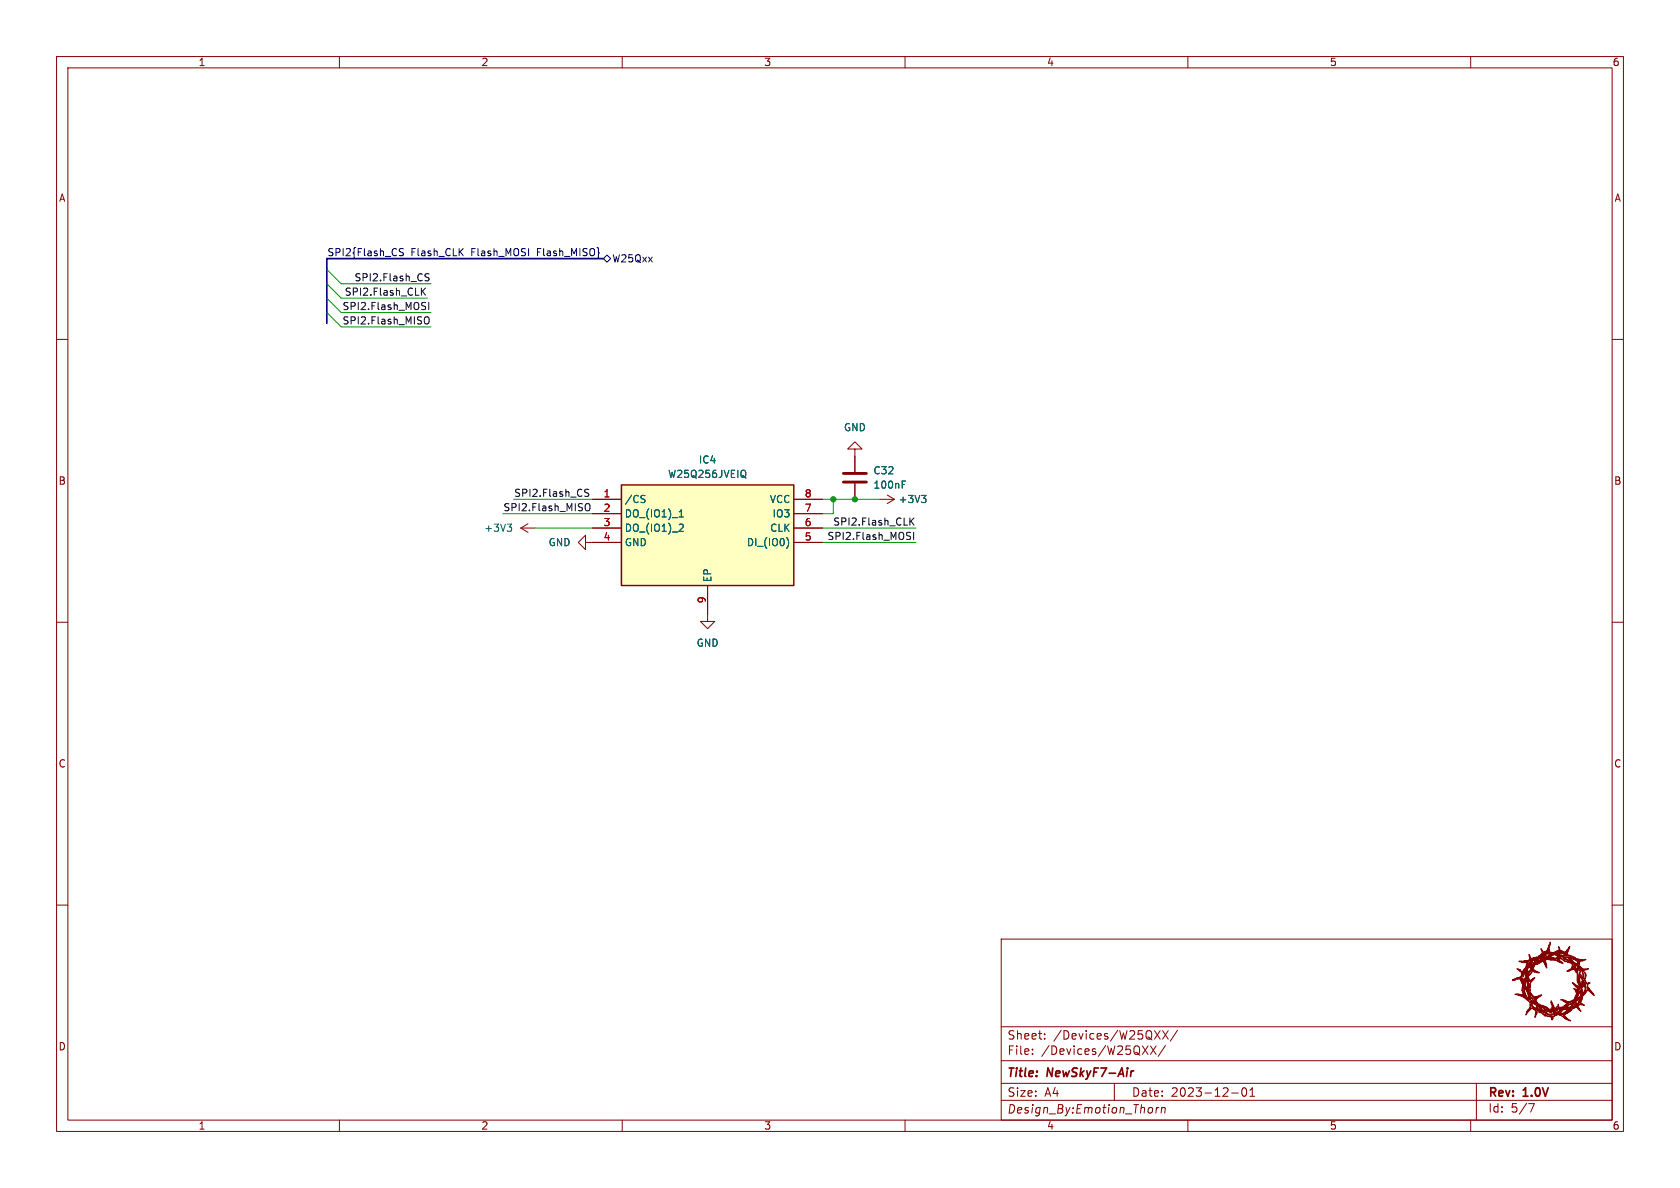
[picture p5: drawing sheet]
<svg xmlns="http://www.w3.org/2000/svg" width="297mm" height="210mm" viewBox="0 0 297 210" stroke-linecap="round" stroke-linejoin="round" font-family="sans-serif">
<g fill="none" stroke="#840000" stroke-width=".18">
<path d="M10 10h277v190h-277zM12 12h273v186h-273zM60 10v2M110 10v2M160 10v2M210 10v2M260 10v2M10 60h2M285 60h2M151.1 79.4h1.3l-1.3-1.3-1.2 1.3h1.2v4M92.1 93.3l1.2 .8M92.1 93.3h2.5"/>
<path d="M93.3 92.6l-1.2 .7M103.5 95.9v-1.3l-1.3 1.3 1.3 1.3v-1.3h6.4M104.8 88.3h5.1M104.8 93.3h5.1M104.8 90.8h5.1M140.3 88.3h5.1M140.3 93.3h5.1M140.3 90.8h5.1M140.3 95.9h5.1M151.1 85.5v2.8M155.6 88.3h2.5M156.8 87.5l1.3 .8"/>
<path d="M158.1 88.3l-1.3 .7M10 110h2M125.1 103.5v6.4h1.3l-1.3 1.2-1.3-1.2h1.3M285 110h2M10 160h2M285 160h2M177 166h108v32h-108zM60 198v2M110 198v2M160 198v2M177 194.5h108M177 191.5h108"/>
<path d="M177 187.5h108M177 181.5h108M182.5 186.3v.1M182.5 185.5v.1M184.7 183.6v.1M184.7 182.8v.1M197 191.5v3M202 184.9l1 1.5M203 184.9l-1 1.5M203.4 184.9l1 1.5M203.7 195.8l.1 .3-.2 .5M204.1 182.2l1 1.5"/>
<path d="M204.4 184.9l-1 1.5M204.5 195.8l-.2 1M204.9 195.8h-.3l-.2 .3M205.1 182.2l-1 1.5M205.4 195.9l.2-.1h.4l-.1 1M205.4 195.8l-.1 1M205.5 182.2l1 1.5M206 184.8l-1.3 2M206.5 182.2l-1 1.5M208.2 182.1l-1.3 2M210 198v2M217.7 193.2h1.2"/>
<path d="M219.7 192.4l.2-.1a.81 .81 0 0 1 .6 .6 .81 .81 0 0 1-.3 .8l-.2 .1a.81 .81 0 0 1-.3-1.4zM221 193.8h.8M221 192.7l.4-.4v1.5M260 198v2M261 191.5v6.5M270.2 195.1h1l-.6 1.5"/>
</g>
<path d="M200.4 189.3l-.4 .1" fill="none" stroke="#840000" stroke-width=".3"/>
<g fill="#840000" stroke="#840000" stroke-width=".18">
<path d="M276 179.5l.9 .6-.5-.7 .5-.2-.4 .3 1.2 1-.8-.3h.2h.1a1.56 1.56 0 0 1-1.2-.7z"/>
<path d="M273.5 179.7h.9v.5l.2-.2-.2 .3a.61 .61 0 0 0-.9-.6z"/>
<path d="M270.3 178.3h.1a.71 .71 0 0 1 1 .3l.3 .3-.1 .5 .1-.5-.1 .1-.1 .8-.1 .1 .1-1.2-.4-.3-.3-.1-.2 .1-.9 1 .2-.6a.5 .5 0 0 0 .6-.4l-.6 .4z"/>
<path d="M276.3 169.2h.2l-.1 .2 .2 .1v-.2l.2 .2v.1h.3v.1l.5 .1-.3-.4 1.1 1.9 .4 .3a.75 .75 0 0 0-.1-.9l.4 .3 .2 .5h.3l-.5-.5 .5 .3-.1-.3-1-.6-.1-.1h-.1l.2 .3v.1l.2 .8-.4-1-.7-1.1h.1l.4 .6 .6 .4 .2-.1v-.3a2.92 2.92 0 0 0-2.3-.7 2.41 2.41 0 0 1 2.4 .8l-.1 .4 .2 .1a1.64 1.64 0 0 0 1.8 .7l-.6 .2h-.2l.3-.1h-.4v.1h-.1l.1 .2-.3-.1a.48 .48 0 0 1-.5 0 .48 .48 0 0 1-.2-.6l-.1 .5 .1 .9a3.2 3.2 0 0 0 .4 1.9l-.3 .2-.7-.4 .7 .8 .5-.8h.4v-.2h.2l-.2-.1-.1 .2h-.1l.1-.3-.2 .4h-.1l.1-.6h.2h-.2v-.2l-.3-.6a1.62 1.62 0 0 1 .7 1.1h.1a1.91 1.91 0 0 1-.3 2l.8-.8 .9 .7-.9-1-.1-.1 .3 .2-.3-.2 .1-.1 1.1 1.5-1.1-1-.8 1 .3-1.5 .1 .1-.1-.1a.32 .32 0 0 0-.4 0 .32 .32 0 0 0-.1 .4l.1 .4a3.2 3.2 0 0 1-.3 2l.5 .3h-.2a.61 .61 0 0 0-.9 .3l.6 .9-.7-.7 .4 .4-.2-.4-.3-.1-.7 .3-.4 .5-.6 .3 .6-.4 .5-.6a.35 .35 0 0 0 .5-.3l-.4 .3-.1-.1 .1-.1-.1 .1a.44 .44 0 0 1 .7 0l-.1-.3 .2 .1a.72 .72 0 0 1 .9-.2l-.6-.4-.2 .5h-.3l-.3-.4 .1-.1-.1-.1h.2l.2 .5 .2-.5a.64 .64 0 0 0 .7-.8l-.1-1.4-.1 .8a1.51 1.51 0 0 1-.2 1.3v-.1l-.3 .2 .3-.3 .1-.6-.3 .3h.2l-.7 .6h-.2l.7-.6-1.6 .8-.9 .7 1.8-.9a3.6 3.6 0 0 1-2.3 2.2l-.3-.1 .5 .1-.6-.2v.2l.3 .2h-.2a1.27 1.27 0 0 0-1.2 .3l1.8-1.4-.5 .7 .6-.1a.73 .73 0 0 1 .8-.3h-.4l.4-.3 .1 .2v-.2l.2 .1v-.3l.4-.7a.82 .82 0 0 0-.9 .4l-.3 .1 .9 .1-1.3 .2-.8-.1-.1-.1h.9h-.9v-.6l.1 .6a1.43 1.43 0 0 0 1.3-.8l-.7-.5 .9 .6 .3-.2h-.3l-1.2-.5h.5l1.1 .4 .5-.3 .4 .1 .1-.3-.2 .2h-.3l.3-.2h.3h-.3l.1-.2 .4 .1v-.1a.63 .63 0 0 0 .6-.4 .63 .63 0 0 0-.1-.7l-.5 1.1 .7-1.4a.59 .59 0 0 1 .7-.6v-.1h-.2l.2-.2a1.94 1.94 0 0 0-1.2 1.4l-.4 .9h-.2l.5-.9v-.2v.1l.1-.2-.4-.1h.4h-.4l.1 .5-.3-.7h.1l-.1-.1 .4 .2 .2-.1-1-1.2 1.2 .7-.4-.8 .2-.5-.2 .4v-1.4l-.2-.2h.1l.1-.1-.2 .1-.5-.8-.2 .2 .3 .1-1.2 .3 .6-.2 .2-.2-.8 .4 .9-.6v-.2h.3h-.3a.53 .53 0 0 0 0-.5 .53 .53 0 0 0-.6-.2l-.2-.1h.6l-1.3-.7z"/>
<path d="M272.9 179.3l.6 .3h-.4l-.2-.2 .2 .2 .1-.1z"/>
<path d="M271.2 176.3l.6-.1h-.2l.9-.3-.3 .3a.67 .67 0 0 0-.6 .5 .67 .67 0 0 0 .2 .7l.1 .3 .1-.3 1.3 .6 .6 .4 1-.1h-.2l.2-.1 .7 .1-1.2 .1-.2 .2h1.2h-1.1l1 .3 .6-.5h.2a2.25 2.25 0 0 1-2.7 .9l-.2-.2h.2h-.2l-.1-.1-.3 .1 .3-.2a1.94 1.94 0 0 0 1.8 .2h.2l-.2-.1 .4 .1-1.1-.3-.4-.3h.3h-.3l-.7-.4h.4l.1 .3-.1-.3h-.5l.1-.1-1-.3-.1 .2a2.94 2.94 0 0 1 1.8 .8l.5 .3-.6-.2-.2 .1-.1-.2-1.1 .1-.9-.5a.45 .45 0 0 1 .6 .3l.3 .2 .4-.2 .9 .1-1.2-.1-.1-.1h.2h-.4l-.5-.2h-.2l-.3-.2h.2a.83 .83 0 0 1-.7-1l-.2 .2v-.2a.56 .56 0 0 1 .5 .7l.5 .5 .4-.2h-.2l-.1-.5-.6-.3 .5 .2-.1-.4 .4 .9 .1-.1a.35 .35 0 0 0 .1 .5 .35 .35 0 0 0 .5-.1l-.5-.4 .3 .1a.95 .95 0 0 0 1.1 .6h.1l-.3-.1v-.1l-.8-.4-.4-.1-.2-.5h.1h-.1l-.2-.3 .2 .2v-.1l-.4-.5h.1v.2l.1-.3 .8-.6-.8 .4-.1 .3h-.1l-.1-.2 .1 .2 .1-.3-.2 .1v-.2h.2z"/>
<path d="M272 178.9a.55 .55 0 0 1 .8 .4l-.3-.2z"/>
<path d="M274.5 179.1h.4z"/>
<path d="M271.8 178.9h.1z"/>
<path d="M273.3 178.9h.1z"/>
<path d="M275.6 178.5h.1z"/>
<path d="M276.4 178.4l1.1-.1z"/>
<path d="M274.4 177.8v.5z"/>
<path d="M270.5 177.5a.38 .38 0 0 1 .2 .4 .38 .38 0 0 1-.3 .3z"/>
<path d="M274.2 176.9l.5 1.1-.1 .2-.3-.6-.1-.4 .2 .2-.2-.2z"/>
<path d="M275.3 177.9l-.2 .3z"/>
<path d="M278.3 177.5l.2 .3-.3-.2z"/>
<path d="M279.9 177.7h.2z"/>
<path d="M270.4 175.6l.2 .6a1.33 1.33 0 0 1 .6 1.1l-.5-.2-.1-.3 .5 .3v-.2a1.66 1.66 0 0 1-.7-1.3z"/>
<path d="M273.1 168.8l.4 .3z"/>
<path d="M270.3 168.7l.2 .5h.1a.38 .38 0 0 0 .6 .2l.1-.1-.3 .1 .6-.2h.3l.5-.5 .4-.3 .2 .1-.3-.3v.3l-.3 .2 .2-.2v-.3h.1l-.2-.1-.1-.4 .5 .7 .2-.2 .1 .1-.1 .1h.2v-.2h.2l.1-.1-.3 .1 .4-.4v-.2l-.1 .2 .1-.4a.45 .45 0 0 1 0 .7v.2l.2-.5v.5a1.64 1.64 0 0 0 1.7-.5l.1 .2-.1-.7 .2 .6v.4l.2-.3 .3 .1-.1 .1 .6 .1 .2 .3 .2-.5-.5 .2 .4-.3v-.1l-.2 .2 .6-.8-.2 .6a.54 .54 0 0 0-.2 .7 .54 .54 0 0 0 .6 .3l.4 .2a3.2 3.2 0 0 0 2.3 .5l-.7 .3 .2-.2h-.9l.1 .3 .4-.1a.51 .51 0 0 0-.3 .6l-.2-.2a.82 .82 0 0 0-.5-.9l-.3-.1a2.47 2.47 0 0 0-2.1-.1l-.4-.2h.5h-.5l-.7-.3 1.7 1.3 .2-.1 .2 .1a.71 .71 0 0 1-.9-.4l-.3-.1-.3 .1 .3-.2-.2-.1-.9 .2h-.9l.5-.2h-1.7h-.3v.2l-.2-.1-.3 .3h.7l.1-.2h.4l-.5-.1h.1l1.2 .2-.5-.1-.2 .3 .2 .6-.2-.2v.2l.1 .4 .1-.2 .1 .5-.5-.7h.2a.37 .37 0 0 1-.3-.6v-.1l.1 .2v.4l.2-.7-1.2 .5-.1-.1 .3-.1h-.5h.6l.1-.2-.7 .2 .7-.8h.5v-.3l.2 .3v.1l1.6 .1v.1l1-.2h-.3l-.2-.2a.52 .52 0 0 0-.8 0l-.4 .2a1.47 1.47 0 0 1 1.5-.5l.1 .1a.76 .76 0 0 0 .9 .1l.3-.1-.2-.1h.4h-.4l-.6-.2-.1 .1 .1-.3 .9 .4-.1-.2v.1l-.8-.4-.3 .6h-.1v-.3l-.6 .1 .5-.3v-.1l-.6 .3 .1-.2-.4 .2 .1 .1-.6 .2-.3 .3 .1 .1-.4-.1 .6-.4-1.2 .1 .4-.2 .7-.1h-.1h.5h-.1a1.67 1.67 0 0 0-1.7 .4h.2l-.6 .2-.6 .9-.2-.1 .4-.6-.9 .4h.2l.5-.2-.1 .2-.6 .3 .3 .2 .1-.2v.3l.2-.2v-.1h.3v.2l-1.6 .7v.2l2.4-1.2 .3 .1-1.7 .6-.1 .7 1.1 .7-.7-.1 .3-.1-.6-.2-1 1 .2 .7 1-.5-.9 1.1v.8v-.8l.2-.5-.4 .1v-.1h.1l-.2-.1 .6 .1 .4-.5-.4 .4h-.6v-.3l-.1-.1 .3 3.1 .2 .7-.1 .1v-.1l-.1-.1-.2 .2-.5-.5a.7 .7 0 0 0-.8-.3l.6 .3 .8 .7-.2-.1a3 3 0 0 0-1.8-1l.7-.1-.2 .1a.35 .35 0 0 0 .4-.1 .35 .35 0 0 0 0-.5v-.1l.2 .5-.1 .2 .2 .1v-.2l.5 .7 .3 .1-.1-1.4 .1 1.2-.5-1.5h.1l.1 .4v-.4h.2h-.4l-.3-.2a2.17 2.17 0 0 0 .7 1.8 2.05 2.05 0 0 1-.7-2l.3 .3-.2-.3 .1-.2h-.2l-.1-.2-.2 1.1v-.2l-.1 .1 .1-1-.4-1 .5 .9-.4-1.1-1.3 .3h.4l-.3 .1h-.3l.8-.5 .2 .1-.2-.1h.4l.3-.2-.2 .2 .2 .1v-1l.2 .3 .2-.3a2.84 2.84 0 0 0 .2 2.2l.2 .1-.2-.4h.1l.3-.7a1.11 1.11 0 0 0 .3 1.7v-.7l-.1 .6-.1-.8 .1 .1v-.1h-.1l-.1-.4 .1 .1v-.1h-.1v-.2v-.3l1.2-1.5-.2-.1-.1 .1 .4-.7-1.2 .4 .1 .7-.1 .3v-1.1l.2-.5h.2l-.1 .1 .9-.4a.7 .7 0 0 1-.5-.8l-.2-.1 .3 .4a.45 .45 0 0 1-.4 .8l.3-.4-.1 .2-.1-.2-.1 .1-.2 .3 .3-.8-.3 .2-.2 .6-.1 .1h.1l-.1 1.6-.1 .2 .2-.2 .7-1-.1-.1h.1l-.1-.1 .4-.3-1.3 2.3-.2 .7-.2-.1 .1-.6 .5-.6-.2-.1v-.3l.1 .2v-.3l-.1 .1-.1-.6 .1 .1 .1-.1h-.2l-.1-.2a.48 .48 0 0 1-.6 .6v-.3l.3 .2 .3-.6h.2v.1h.1v-.8l.1-.1 .2 .1-.2-.2 .3-.5-.2 .2-.7-.1 1.1-.2-.1-.7h.2h-.2z"/>
<path d="M270.5 175.3l.3 .6 .3 .2h-.2l.2 .2-.4-.5-.1-.1h.1h-.1z"/>
<path d="M267.8 175.8l.4-.1 .4 .1z"/>
<path d="M270.5 174.8v.4z"/>
<path d="M278.2 174.7h.1v.1z"/>
<path d="M269.1 174.6v.1z"/>
<path d="M280.6 174.1l.1 .3z"/>
<path d="M279.3 171.8l.2-.1a.74 .74 0 0 0-.2 .9v.7l.2 .8a3.4 3.4 0 0 1-.2-2.3z"/>
<path d="M280.7 173.8h.4l-.5 .2v-.1l.3-.1-.3 .1z"/>
<path d="M279.7 171.7l.3 .7v.5l.1 .1a1.15 1.15 0 0 0 0-1.2 .84 .84 0 0 1 .1 1.3l.3 .8-.4-.9-.3-.2 .1-.3z"/>
<path d="M268.2 173.1h.1z"/>
<path d="M268.4 173l.3 .1z"/>
<path d="M279.3 172.2l.4 .4z"/>
<path d="M271.2 171.8l.2 .1z"/>
<path d="M268.5 171.4l.3 .3z"/>
<path d="M268.2 171.3l.6 .2z"/>
<path d="M274 169.7a2.2 2.2 0 0 1 1.8 .4h.2l-.5-.3-.2-.3h.2l.8 .8-.6-.2a2.6 2.6 0 0 0-1.7-.4z"/>
<path d="M268.9 170.1l.8-.1 .2 .1-.2 .1z"/>
<path d="M268.5 169.9h.6l-.4 .1z"/>
<path d="M274 166.6l.1 .1-.3 .8 .1-.3h-.1v-.1h.2h-.2l.2-.3z"/>
<path d="M273.1 179.5h.1z"/>
<path d="M272 178.6h.1z"/>
<path d="M269.4 174.3l.1 .1z"/>
<path d="M269.8 174.4l.2 .2z"/>
<path d="M269.2 172.9l.1 .6z"/>
<path d="M269.5 171.7l-.2 1z"/>
<path d="M276 168.7v.1z"/>
<path d="M273.5 168.1v.1z"/>
</g>
<g fill="none" stroke="#006464" stroke-width=".18">
<path d="M89.7 92.7h.8l-.5 .4M90.2 93.1l.3 .3v.3l-.3 .2M113.5 87.6h.5M113.8 88.2l.2 .3-.2 .3M120.1 91.4h.7M120.2 90.4l.2-.3v1.3M120.3 92.7h.4l.1 .3-.8 .9h.8M131.5 84.2l.2 .1M131.5 83.1l.2 .1a.9 .9 0 0 1 0 1.1M131.7 84.3l.2 .2M131.7 84.3l-.2 .1M139.1 95.1a1.49 1.49 0 0 1 0 1.8"/>
<path d="M159.5 85.6h.4M159.5 85h.6M162.9 87.6h.8l-.4 .5M163.5 88.1l.2 .2v.3l-.2 .2"/>
</g>
<path d="M149.1 85.2h4.1M149.1 83.7h4.1" fill="none" stroke="#840000" stroke-width=".51"/>
<path d="M109.9 85.7h30.4v17.8h-30.4z" fill="#ffffc2" stroke="#ffffc2" stroke-width=".18"/>
<path d="M109.9 85.7h30.4v17.8h-30.4z" fill="none" stroke="#840000" stroke-width=".25"/>
<path d="M71.3 44l-.5-.1-.2 .3 .1 .3 .6 .2v.4l-.2 .1-.5-.1M106.7 45.7l.6-.6 .6 .6-.6 .7z" fill="none" stroke="#000084" stroke-width=".18"/>
<g fill="none" stroke="#0f0f0f" stroke-width=".18">
<path d="M74.7 51.5l.5 .7M74.8 53.5h.5M75 54.1l.3 .3-.3 .3M75.1 56.2l.2-.2a.43 .43 0 0 1 .6 .4v.4a.43 .43 0 0 1-.3 .5 .43 .43 0 0 1-.5-.2M75.2 48.9l.5 .2 .2 .3-.3 .3-.5-.1M75.2 50.9l-.7 .7M75.8 53.5v1.2M75.9 48.4h-.5l-.2 .1M103.4 87l.6 .2 .1 .3-.3 .3-.4-.1M103.5 89.2l.3-.2a.43 .43 0 0 1 .5 .4v.5a.43 .43 0 0 1-.3 .4 .43 .43 0 0 1-.5-.2M104.1 86.5h-.5l-.2 .1M160.5 94.1l.5 .1"/>
<path d="M160.7 94.8l.3 .2-.3 .4M161 92.1l.6 .7M161.5 94.1v1.3M161.6 91.6l-.7 .7"/>
</g>
<path d="M106.7 45.7h-48.9v11.5" fill="none" stroke="#000084" stroke-width=".3"/>
<path d="M57.8 52.7l2.5 2.5h15.9M57.8 55.2l2.5 2.6h15.9M57.8 50.2l2.5 2.5h15.3M57.8 47.6l2.5 2.6h15.9M88.9 90.8h15.9M90.8 88.3h14M94.6 93.3h10.2M145.4 88.3h10.2M145.4 95.9h16.5M145.4 93.3h16.5M147.3 88.3v2.5h-1.9" fill="none" stroke="#009600" stroke-width=".18"/>
<g fill="#009600" stroke="#009600" stroke-width=".18">
<circle cx="147.3" cy="88.3" r=".46"/>
<circle cx="151.1" cy="88.3" r=".46"/>
</g>
<g font-size="2.1" fill="#840000">
<text x="178" y="184">Sheet:</text>
<text x="186.2" y="184">/Devices/W25QXX/</text>
<text x="177.9" y="190.8">Title:</text>
<text x="178" y="186.7">File:</text>
<text x="184.1" y="186.7">/Devices/W25QXX/</text>
<text x="185.1" y="190.8">NewSkyF7-Air</text>
<text x="178" y="197.1">Design_By:Emotion_Thorn</text>
<text x="178" y="194.1">Size:</text>
<text x="184.7" y="194.1">A4</text>
<text x="200" y="194.1">Date:</text>
<text x="207" y="194.1">2023-12-01</text>
<text x="263" y="194.3">Rev:</text>
<text x="263" y="196.9">Id:</text>
<text x="267.1" y="196.9">5/7</text>
<text x="269.4" y="194.3">1.0V</text>
</g>
<g font-size="1.8" fill="#840000">
<text x="35" y="11.9">1</text>
<text x="85" y="11.9">2</text>
<text x="135" y="11.9">3</text>
<text x="185" y="11.9">4</text>
<text x="235" y="11.9">5</text>
<text x="285" y="11.9">6</text>
<text x="10.3" y="35.9">A</text>
<text x="285.3" y="35.9">A</text>
<text x="10.3" y="85.9">B</text>
<text x="285.3" y="85.9">B</text>
<text x="10.3" y="135.9">C</text>
<text x="285.3" y="135.9">C</text>
<text x="10.3" y="185.9">D</text>
<text x="285.3" y="185.9">D</text>
<text x="35" y="199.9">1</text>
<text x="85" y="199.9">2</text>
<text x="135" y="199.9">3</text>
<text x="185" y="199.9">4</text>
<text x="235" y="199.9">5</text>
<text x="285" y="199.9">6</text>
</g>
<g font-size="1.8" fill="#000084">
<text x="57.8" y="45.4">SPI2{Flash_CS</text>
<text x="72.6" y="45.4">Flash_CLK</text>
<text x="83.4" y="45.4">Flash_MOSI</text>
<text x="95.2" y="45.4">Flash_MISO}</text>
<text x="108.1" y="46.6">W25Qxx</text>
</g>
<g font-size="1.8" fill="#0f0f0f">
<text x="60.8" y="52.4">SPI2.Flash_CLK</text>
<text x="62.6" y="49.8">SPI2.Flash_CS</text>
<text x="60.5" y="57.4">SPI2.Flash_MISO</text>
<text x="60.5" y="54.9">SPI2.Flash_MOSI</text>
<text x="90.8" y="87.9">SPI2.Flash_CS</text>
<text x="88.9" y="90.5">SPI2.Flash_MISO</text>
<text x="146.2" y="95.5">SPI2.Flash_MOSI</text>
<text x="147.2" y="93">SPI2.Flash_CLK</text>
</g>
<g font-size="1.8" fill="#006464">
<text x="149.1" y="76.4">GND</text>
<text x="123.5" y="82.1">IC4</text>
<text x="110.4" y="89.1">/CS</text>
<text x="118" y="84.7">W25Q256JVEIQ</text>
<text x="136" y="89.1">VCC</text>
<text x="154.3" y="86.6">100nF</text>
<text x="154.3" y="84">C32</text>
<text x="158.8" y="89.1">+3V3</text>
<text x="85.5" y="94.2">+3V3</text>
<text x="110.4" y="91.7">DO_(IO1)_1</text>
<text x="110.4" y="94.2">DO_(IO1)_2</text>
<text x="136.1" y="94.2">CLK</text>
<text x="136.5" y="91.7">IO3</text>
<text x="96.9" y="96.7">GND</text>
<text x="110.4" y="96.7">GND</text>
<text x="131.9" y="96.7">DI_(IO0)</text>
<text x="126" y="103" transform="rotate(-90 126 103)">EP</text>
<text x="123.1" y="114.5">GND</text>
</g>
<g font-size="1.8" fill="#a90000">
<text x="106.6" y="88">1</text>
<text x="142.2" y="88">8</text>
<text x="106.6" y="90.6">2</text>
<text x="106.6" y="93.1">3</text>
<text x="106.6" y="95.6">4</text>
<text x="142.2" y="95.6">5</text>
<text x="142.2" y="93.1">6</text>
<text x="142.2" y="90.6">7</text>
<text x="124.8" y="106.8" transform="rotate(-90 124.8 106.8)">9</text>
</g>
</svg>
